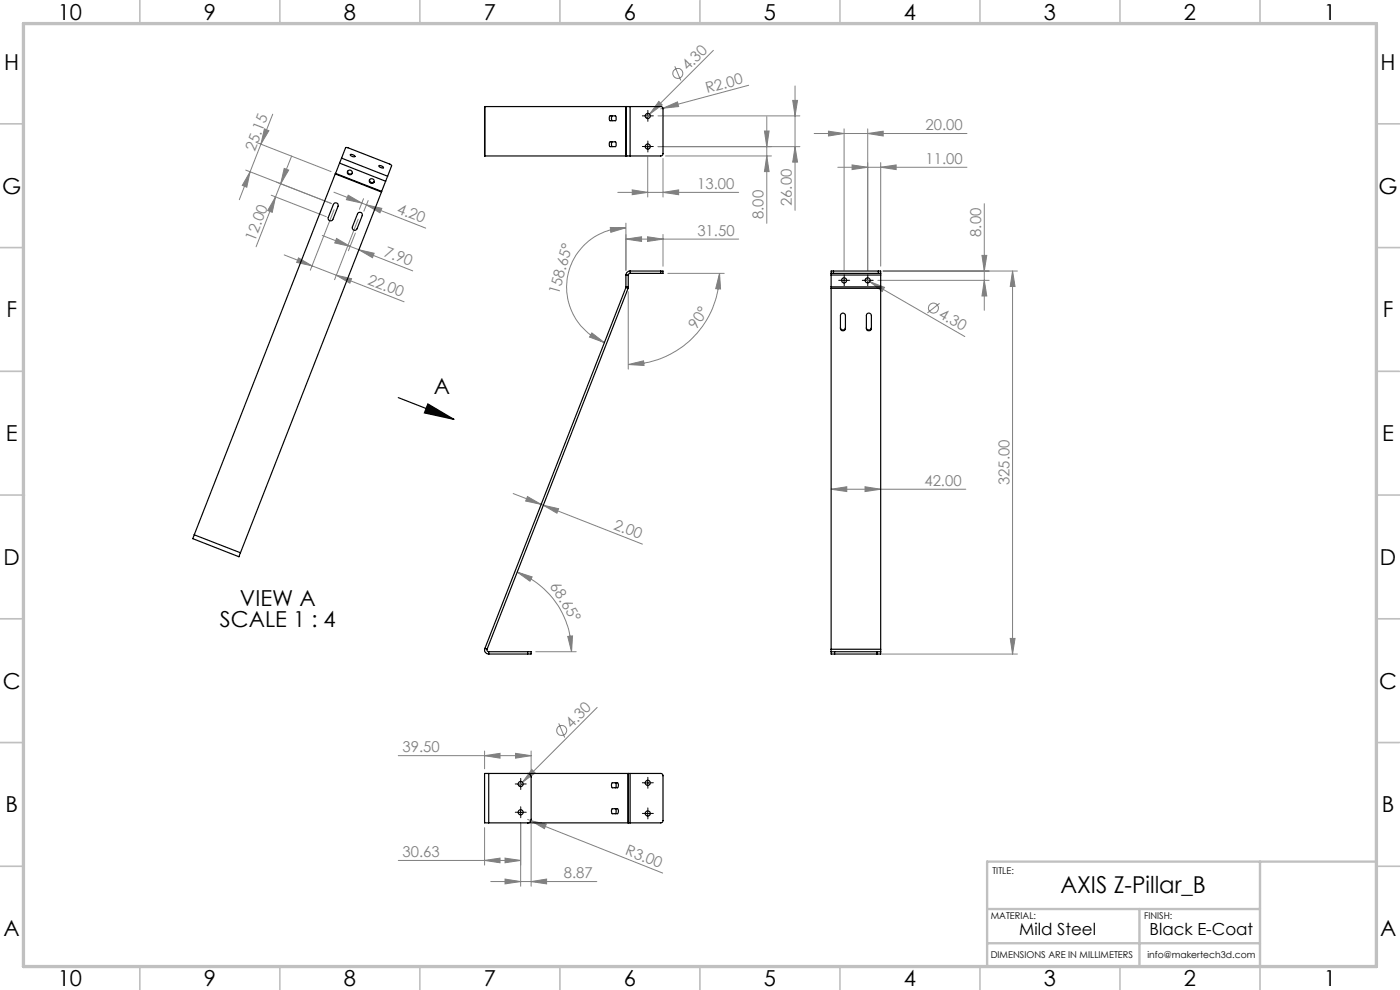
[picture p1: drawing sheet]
<svg xmlns="http://www.w3.org/2000/svg" width="297mm" height="210mm" viewBox="0 0 297 210" stroke-linecap="round" stroke-linejoin="round" font-family="sans-serif">
<g fill="none" stroke="#808080" stroke-width=".21">
<path d="M143.2 14.1l1.2 3M151.3 10.7l-13.5 13.5M158.8 18.1l-18.1 4.9M168.7 18.2v26.4M52.1 36.1l18.2 7.1-11.7-4.6M53.1 36.4l-.7 3.3-1-.4zM53.1 36.4l-2.3 6M54.4 30.2l15.8 6.2M55.4 30.6l-2.3 5.8M56.1 27.3l.9 .4-1.6 2.9zM57.9 24.2l-2.5 6.4M59.5 39l-1 2.8"/>
<path d="M60.3 35.7l.9 .4-1.7 2.9zM61.9 33.1l-2.4 5.9M137.4 33.3v8.5M137.8 24.2l-.7 .8M139.6 24.6h30.1M139.8 21.5l.7 .8-2.7 1.9zM140.7 33.6v8.2M140.7 23l3-1.4 .3 1zM140.7 23l-.5 .1M141.2 33.1h22.5M162.2 27.8h1l-.5 3.3zM162.7 33.1l.5 3.3h-1z"/>
<path d="M162.7 24.8v22.6M168.2 21.3h1l-.5 3.3zM168.7 31.1l.5 3.3h-1zM169.7 31.1h-30.1M172.7 28.3h32.4M175.8 27.8l3.3 .5-3.3 .5zM177.7 35.5h27.4M179.1 27.3v30M180.8 35l3.3 .5-3.3 .5zM184.1 28.3l3.3-.5v1zM184.1 27.3v30M186.8 35.5l3.3-.5v1z"/>
<path d="M186.8 34.5v22M57.5 41.4l11.7 4.6M58.5 41.8l-.8 3.2-.9-.3zM58.5 41.8l-4.2 10.5M60.3 54.1l5.9 2.3M63.3 54.7l2.9 1.7-3.3-.7zM66.2 56.4l5.1 2M68.4 49.9l5.9 2.4M70.8 40.8l5.9 2.3M70.9 44.5l-5.1 12.8M71.3 58.4l14.4 5.6M71.3 58.4l3.3 .7-.4 1z"/>
<path d="M71.4 50.6l2.9 1.7-3.3-.8zM73.9 41.4l2.8 1.7-3.2-.7zM74.3 52.3l1.8 .7M75.4 49.5l-1.5 3.7M76 46.5l-5 12.8M76.1 53l3.3 .7-.4 1zM76.1 53l11.5 4.5M76.7 43.1l1 .4M77.1 42.1l-.9 2.3M77.7 43.5l3.3 .7-.4 .9zM77.7 43.5l12.6 4.9M78.1 42.5l-.9 2.3"/>
<path d="M129.5 48.3h3.3l-3.2 1zM131.1 40.8h25.6M132.8 50.7l3.3-.5v1zM132.8 48.3a12.6 12.6 0 0 0-12.4 10.3 12.6 12.6 0 0 0 7.8 14.1M132.8 47.3v10.1M132.8 50.7h23.9M134.1 40.3l3.3 .5-3.3 .5zM137.4 50.2l3.3 .5-3.3 .5zM140.7 40.8l3.3-.5v1zM140.7 49.7v6.8M141.7 58h11.9M152.6 58l.3 3.3-1.1-.1z"/>
<path d="M152.6 58a19.4 19.4 0 0 1-19.3 19.3M183.6 59.2l21.1 12.2M184.5 59.8l3.1 1.2-.5 .8zM186.2 59.5h23.6M187.3 57.5h28.5M208.3 54.2h1l-.5 3.3zM208.8 43.2v22.6M208.8 59.5l.5 3.3h-1zM214.8 57.5v81.2M214.8 57.5l.5 3.3h-1zM125.6 70.6l2.6 2.1-3.1-1.2zM133.3 77.3l3.2-.8 .1 1z"/>
<path d="M133.3 61.9v16.4M199.3 64.3l-2.6 2.1M108.9 104.7l6.4 2.5M111.9 105.3l2.9 1.7-3.3-.7zM115.3 107.2l3.2 .7-.4 1zM115.3 107.2l21 8.2M176.3 103.8l3.3-.6v1.1zM176.3 103.8h28.6M183.5 103.2l3.3 .6-3.3 .5zM109.7 121.3l3.2 1.1-.5 .9zM109.7 121.3a18.2 18.2 0 0 1 11.5 16.9M113.7 138.2h8.5"/>
<path d="M120.4 135l1.1-.1-.3 3.3zM187.1 138.7h28.7M214.3 135.4h1l-.5 3.3zM102.8 159.3v3.8M109.4 159.8l3.3 .5-3.3 .5zM112.7 159.3v4.5M118.5 153.4l1.3 3M126.7 150.1l-15.9 15.8M84.5 160.3h28.2M102.8 160.3l3.3-.5v1zM102.8 175.6v7.9M110.5 174.5v13.5"/>
<path d="M110.8 165.9l-.7 .8M111.9 173.8l.7 .3M112.6 174.1l3.3 .7-.4 1zM112.6 174.1l28 11.1M112.7 174.8v13.2M112.8 163.2l.7 .8-2.7 1.9zM84.5 182.5h26M102.8 182.5l3.3-.5v1zM104.1 187h22.5M107.1 182l3.4 .5-3.4 .5zM107.1 186.5l3.4 .5-3.4 .5zM112.7 187l3.3-.5v1z"/>
<circle cx="143.8" cy="15.6" r="1.07"/>
<circle cx="198" cy="65.4" r="1.06"/>
<circle cx="119.2" cy="154.9" r="1.05"/>
</g>
<path d="M84.5 84.3l11.8 4.7M90.8 85.7l5.5 3.3-6.3-1.4z" fill="none" stroke="#000" stroke-width=".25"/>
<g fill="none" stroke="#000" stroke-width=".21" stroke-dasharray="15.2 1.3 1.3 1.3">
<path d="M136.8 24.6h-.5M136.8 31.1h-.5M137.4 24v-.6M137.4 25.2v.5M137.4 30.5v-.6M137.4 31.7v.5M138.1 24.6h.5M138.1 31.1h.5M178.5 59.5h-.6M179.1 58.8v-.5M179.7 59.5h.6M183.5 59.5h-.6"/>
<path d="M184.1 58.8v-.5M184.7 59.5h.6M179.1 60.1v.5M184.1 60.1v.5M109.8 166.3h-.5M109.8 172.3h-.5M110.5 165.7v-.6M110.5 166.9v.6M110.5 171.7v-.6M110.5 172.9v.6M111.1 166.3h.5M111.1 172.3h.5"/>
<path d="M136.8 172.5h-.5M136.8 166h-.5M137.4 171.9v-.5M137.4 173.2v.5M137.4 165.4v-.5M137.4 166.7v.5M138.1 172.5h.5M138.1 166h.5"/>
</g>
<g fill="none" stroke="#000" stroke-width=".21">
<path d="M136.8 24.6h1.2M136.8 31.1h1.2M137.4 24v1.2M137.4 30.5v1.2M178.4 59.5h1.3M179.1 58.9v1.2M183.4 59.5h1.3M184.1 58.9v1.2M109.8 166.3h1.3M109.8 172.3h1.3M110.5 165.7v1.2M110.5 171.7v1.2"/>
<path d="M136.8 172.6h1.2M136.8 166.1h1.2M137.4 165.4v1.3M137.4 171.9v1.3"/>
</g>
<g fill="none" stroke="#c0c0c0" stroke-width=".35">
<path d="M29.7 0v5M59.4 0v5M89.1 0v5M118.8 0v5M148.5 0v5M178.2 0v5M207.9 0v5M237.6 0v5M267.3 0v5M0 26.3h5M292 26.3h5M0 52.5h5"/>
<path d="M292 52.5h5M0 78.8h5M292 78.8h5M0 105h5M5 105h.1M292 105h.1M292 105h5M0 131.3h5M292 131.3h5M0 157.5h5M292 157.5h5M0 183.8h5"/>
<path d="M292 183.8h5M29.7 205v5M59.4 205v5M89.1 205v5M118.8 205v5M148.5 205h.1M148.5 205v5M178.2 205v5M207.9 205v5M237.6 205v5M267.3 205v5"/>
</g>
<path d="M209.4 192.8h57.9M241.7 192.8v12.2M267.3 182.8v22.2M292 182.8h-82.6v22.2M209.4 200.1h57.9" fill="none" stroke="#c0c0c0" stroke-width=".5"/>
<path d="M5 5h287v200h-287z" fill="none" stroke="#c0c0c0" stroke-width=".7"/>
<path d="M90.8 85.7l5.5 3.3-6.3-1.4z" fill="#000"/>
<g fill="#808080">
<path d="M140.7 23l3-1.4 .3 1z"/>
<path d="M112.8 163.2l.7 .8-2.7 1.9z"/>
<path d="M139.8 21.5l.7 .8-2.7 1.9z"/>
<path d="M184.5 59.8l3.1 1.2-.5 .8z"/>
<path d="M112.6 174.1l3.3 .7-.4 1z"/>
<path d="M120.4 135l1.1-.1-.3 3.3zM109.7 121.3l3.2 1.1-.5 .9z"/>
<path d="M184.1 28.3l3.3-.5v1zM175.8 27.8l3.3 .5-3.3 .5zM140.7 40.8l3.3-.5v1zM134.1 40.3l3.3 .5-3.3 .5zM109.4 159.8l3.3 .5-3.3 .5zM102.8 160.3l3.3-.5v1zM107.1 182l3.4 .5-3.4 .5zM102.8 182.5l3.3-.5v1z"/>
<path d="M132.8 50.7l3.3-.5v1zM137.4 50.2l3.3 .5-3.3 .5zM107.1 186.5l3.4 .5-3.4 .5zM112.7 187l3.3-.5v1z"/>
<path d="M176.3 103.8l3.3-.6v1.1zM183.5 103.2l3.3 .6-3.3 .5z"/>
<path d="M133.3 77.3l3.2-.8 .1 1zM152.6 58l.3 3.3-1.1-.1z"/>
<path d="M53.1 36.4l-.7 3.3-1-.4zM56.1 27.3l.9 .4-1.6 2.9z"/>
<path d="M60.3 35.7l.9 .4-1.7 2.9zM58.5 41.8l-.8 3.2-.9-.3z"/>
<path d="M129.5 48.3h3.3l-3.2 1zM125.6 70.6l2.6 2.1-3.1-1.2z"/>
<path d="M162.7 33.1l.5 3.3h-1zM162.2 27.8h1l-.5 3.3z"/>
<path d="M168.7 31.1l.5 3.3h-1zM168.2 21.3h1l-.5 3.3z"/>
<path d="M208.3 54.2h1l-.5 3.3zM208.8 59.5l.5 3.3h-1zM214.8 57.5l.5 3.3h-1zM214.3 135.4h1l-.5 3.3z"/>
<path d="M73.9 41.4l2.8 1.7-3.2-.7zM77.7 43.5l3.3 .7-.4 .9z"/>
<path d="M111.9 105.3l2.9 1.7-3.3-.7zM115.3 107.2l3.2 .7-.4 1zM71.4 50.6l2.9 1.7-3.3-.8zM76.1 53l3.3 .7-.4 1z"/>
<path d="M63.3 54.7l2.9 1.7-3.3-.7zM71.3 58.4l3.3 .7-.4 1z"/>
<path d="M180.8 35l3.3 .5-3.3 .5zM186.8 35.5l3.3-.5v1z"/>
</g>
<g fill="none" stroke="#000" stroke-width=".25">
<path d="M71.1 36.9l9.8 3.8M71.1 36.9l-29.9 76.5M71.2 36.8l-.1 .1M71.2 36.8l9.8 3.8M72 34.6l9.8 3.8M72 34.6l-.8 2.2M72.5 33.5l-.5 1.1M72.5 33.5l.8-2.1 .3-.1 9.1 3.5 .4 .4-.9 2.2M72.5 33.5l9.7 3.9M73.8 36.3a.54 .54 0 0 0 .3 .6 .54 .54 0 0 0 .7-.2M74.3 32.8l.2-.1a.64 .64 0 0 1 .7 .6 .92 .92 0 0 1-.9-.5zM78.4 38.1a.55 .55 0 0 0 .4 .6 .55 .55 0 0 0 .6-.2"/>
<path d="M80.4 35.1a.8 .8 0 0 1 .9 .5 .8 .8 0 0 1-.9-.5zM81.8 38.4l-.8 2.2M82.2 37.4l-.4 1M102.9 22.6v10.5M129.4 24.6h1.2v1h-1.2zM129.4 30.1h1.2l.1 .9-1.3 .1zM129.9 24.6l-.2 .4 .2 .6M129.9 30.1l-.2 .4 .2 .6M132.8 33.1h.9M132.8 22.6h.9M132.8 33.1h.1M132.8 22.6h.1"/>
<path d="M132.8 22.6v10.5M132.8 22.6h-30v10.5h30M133.7 22.6h6.6l.4 .4-.1 9.9-.3 .2h-6.6M133.7 22.6v10.5M71 43.1h.5l.3 .5-1.2 2.9a.53 .53 0 0 1-.7 .3 .53 .53 0 0 1-.3-.7l1.1-2.8zM76 45.2a.54 .54 0 0 1 .6-.1 .54 .54 0 0 1 .2 .6l-1.1 2.8a.53 .53 0 0 1-.6 .3 .53 .53 0 0 1-.3-.7zM80.9 40.7l-29.9 76.6M81 40.6l-.1 .1M132.8 58.3h.5M132.8 58.3v2.5M133.3 58.3v2.5M133.7 57.5a.91 .91 0 0 0-.9 .8"/>
<path d="M133.7 58l-.4 .1v.2M133.7 57.5v.5M133.7 57.5h6.5M133.7 58h6.5M140.2 57.5h.5v.5h-.5M140.2 57.5v.5M176.3 58h.5M176.3 58v.3M176.3 58.3h10.5M176.3 58.3v2.5M176.8 57.5h-.5v.5M176.8 57.5h9.5"/>
<path d="M176.8 58h9.5M176.8 57.5v.5M186.3 57.5h.5v.5M186.3 58h.5M186.3 57.5v.5M186.8 58v.3M186.8 58.3v2.5M132.8 60.8v.2M132.8 61l-29.9 76.5M132.8 61l.4 .2M132.8 60.8h.5M133.2 61.2l-29.9 76.5"/>
<path d="M133.3 60.8l-.1 .4M176.3 60.8v.4M176.3 60.8h10.5M176.3 61.2v76.5M176.3 61.2h10.5M178.3 69.5a.53 .53 0 0 0 .5 .5 .53 .53 0 0 0 .6-.5M178.4 66.6l.5-.2 .4 .3 .1 3a.53 .53 0 0 1-.6 .5 .53 .53 0 0 1-.5-.5v-2.8zM183.8 69.5a.53 .53 0 0 0 .5 .5 .53 .53 0 0 0 .6-.5M183.9 66.6l.5-.2 .4 .3 .1 3a.53 .53 0 0 1-.6 .5 .53 .53 0 0 1-.5-.5zM186.8 60.8v.4M186.8 61.2v76.5M41.2 113.4l-.3 .9 9.8 3.8 .3-.8"/>
<path d="M41.2 113.4l9.8 3.9M102.9 137.5a.86 .86 0 0 0 .8 1.2M102.9 137.5l.4 .2M103.3 137.7a.39 .39 0 0 0 .4 .5M103.7 138.2v.5M103.7 138.2h8.2M103.7 138.7h8.2M111.9 138.2h.8v.5h-.8M111.9 138.2v.5M176.3 138.2h.8M176.3 138.2v.5h.8M176.3 137.7v.5"/>
<path d="M176.3 137.7h10.5M177.1 138.2h9M177.1 138.7h9M177.1 138.2v.5M186.1 138.2h.7M186.1 138.2v.5M186.8 138.2v.5h-.7M186.8 137.7v.5M103.7 164.1h-.9v10.4h.9M103.7 164.1v10.4M103.7 164.1h29.5M103.7 174.5h29.5"/>
<path d="M111.9 164.1a.72 .72 0 0 1 .8 .7v9a.72 .72 0 0 1-.8 .7M129.8 171.6l1.2-.1a.75 .75 0 0 1 0 1.1h-1.2zM129.8 166.1l1.2-.1a.75 .75 0 0 1 0 1.1h-1.2zM130.5 171.5l.2 .3v.5l-.2 .3M130.5 166l.2 .3v.5l-.2 .3M133.2 164.1h.1M133.2 174.5h.1M133.2 164.1v10.4M133.3 164.1h.4M133.3 174.5h.4M133.3 164.1v10.4M133.7 164.1h6.6l.4 .4-.1 9.8-.3 .2h-6.6"/>
<path d="M133.7 164.1v10.4"/>
<circle cx="74.2" cy="36.6" r=".52"/>
<circle cx="78.9" cy="38.4" r=".52"/>
<circle cx="137.4" cy="24.6" r=".55"/>
<circle cx="137.4" cy="31.1" r=".55"/>
<circle cx="179.1" cy="59.5" r=".54"/>
<circle cx="184.1" cy="59.5" r=".52"/>
<circle cx="110.5" cy="166.3" r=".54"/>
<circle cx="110.5" cy="172.3" r=".54"/>
<circle cx="137.4" cy="172.6" r=".55"/>
<circle cx="137.4" cy="166.1" r=".55"/>
</g>
<text font-size="4.9" x="224.9" y="189.4">AXIS Z-Pillar_B</text>
<g font-size="4.7">
<text x="12.2" y="4.2">10</text>
<text x="43.2" y="4.2">9</text>
<text x="72.9" y="4.2">8</text>
<text x="102.6" y="4.2">7</text>
<text x="132.3" y="4.2">6</text>
<text x="162" y="4.2">5</text>
<text x="191.7" y="4.2">4</text>
<text x="221.4" y="4.2">3</text>
<text x="251.1" y="4.2">2</text>
<text x="280.8" y="4.2">1</text>
<text x=".9" y="14.8">H</text>
<text x="292.9" y="14.8">H</text>
<text x=".5" y="41">G</text>
<text x="292.4" y="41">G</text>
<text x="1.4" y="67.3">F</text>
<text x="293.4" y="67.3">F</text>
<text x="92.1" y="83.7">A</text>
<text x="1.2" y="93.5">E</text>
<text x="293.2" y="93.5">E</text>
<text x=".8" y="119.8">D</text>
<text x="292.8" y="119.8">D</text>
<text x="50.9" y="128.5">VIEW A</text>
<text x="46.7" y="133">SCALE 1 : 4</text>
<text x=".6" y="146">C</text>
<text x="292.6" y="146">C</text>
<text x="1.2" y="172.3">B</text>
<text x="293.2" y="172.3">B</text>
<text x=".8" y="198.5">A</text>
<text x="292.8" y="198.5">A</text>
<text x="12.2" y="209.2">10</text>
<text x="43.2" y="209.2">9</text>
<text x="72.9" y="209.2">8</text>
<text x="102.6" y="209.2">7</text>
<text x="132.3" y="209.2">6</text>
<text x="162" y="209.2">5</text>
<text x="191.7" y="209.2">4</text>
<text x="221.4" y="209.2">3</text>
<text x="251.1" y="209.2">2</text>
<text x="280.8" y="209.2">1</text>
</g>
<g font-size="3.5">
<text x="216.2" y="198.3">Mild Steel</text>
<text x="243.9" y="198.3">Black E-Coat</text>
</g>
<g font-size="3.2" fill="#808080">
<text x="145.9" y="15.2" transform="rotate(-45 145.9 15.2)">4.30</text>
<text x="150" y="19.7" transform="rotate(-15 150 19.7)">R2.00</text>
<text x="196.4" y="27.6">20.00</text>
<text x="54" y="32.1" transform="rotate(-69 54 32.1)">25.15</text>
<text x="196.4" y="34.8">11.00</text>
<text x="147.9" y="40.1">13.00</text>
<text x="84" y="45.2" transform="rotate(21 84 45.2)">4.20</text>
<text x="162" y="46.5" transform="rotate(-90 162 46.5)">8.00</text>
<text x="168" y="43.7" transform="rotate(-90 168 43.7)">26.00</text>
<text x="54" y="51.2" transform="rotate(-69 54 51.2)">12.00</text>
<text x="147.9" y="50">31.50</text>
<text x="208.2" y="50.2" transform="rotate(-90 208.2 50.2)">8.00</text>
<text x="81.3" y="54.2" transform="rotate(21 81.3 54.2)">7.90</text>
<text x="77.8" y="60.2" transform="rotate(21 77.8 60.2)">22.00</text>
<text x="118.5" y="62.5" transform="rotate(-74 118.5 62.5)">158.65°</text>
<text x="147.8" y="70" transform="rotate(-58 147.8 70)">90°</text>
<text x="199" y="67.3" transform="rotate(30 199 67.3)">4.30</text>
<text x="196.1" y="103.1">42.00</text>
<text x="214.2" y="102.9" transform="rotate(-90 214.2 102.9)">325.00</text>
<text x="130" y="112.2" transform="rotate(21 130 112.2)">2.00</text>
<text x="116.6" y="124.3" transform="rotate(58 116.6 124.3)">68.65°</text>
<text x="121.3" y="154.5" transform="rotate(-45 121.3 154.5)">4.30</text>
<text x="85.4" y="159.6">39.50</text>
<text x="85.4" y="181.8">30.63</text>
<text x="132.5" y="181.2" transform="rotate(22 132.5 181.2)">R3.00</text>
<text x="119.6" y="186.3">8.87</text>
</g>
<g font-size="2">
<text x="210.5" y="185.4">TITLE:</text>
<text x="210.2" y="195">MATERIAL:</text>
<text x="242.7" y="195">FINISH:</text>
<text x="210.2" y="203.2">DIMENSIONS ARE IN MILLIMETERS</text>
<text x="243.4" y="203.2">info@makertech3d.com</text>
</g>
</svg>
